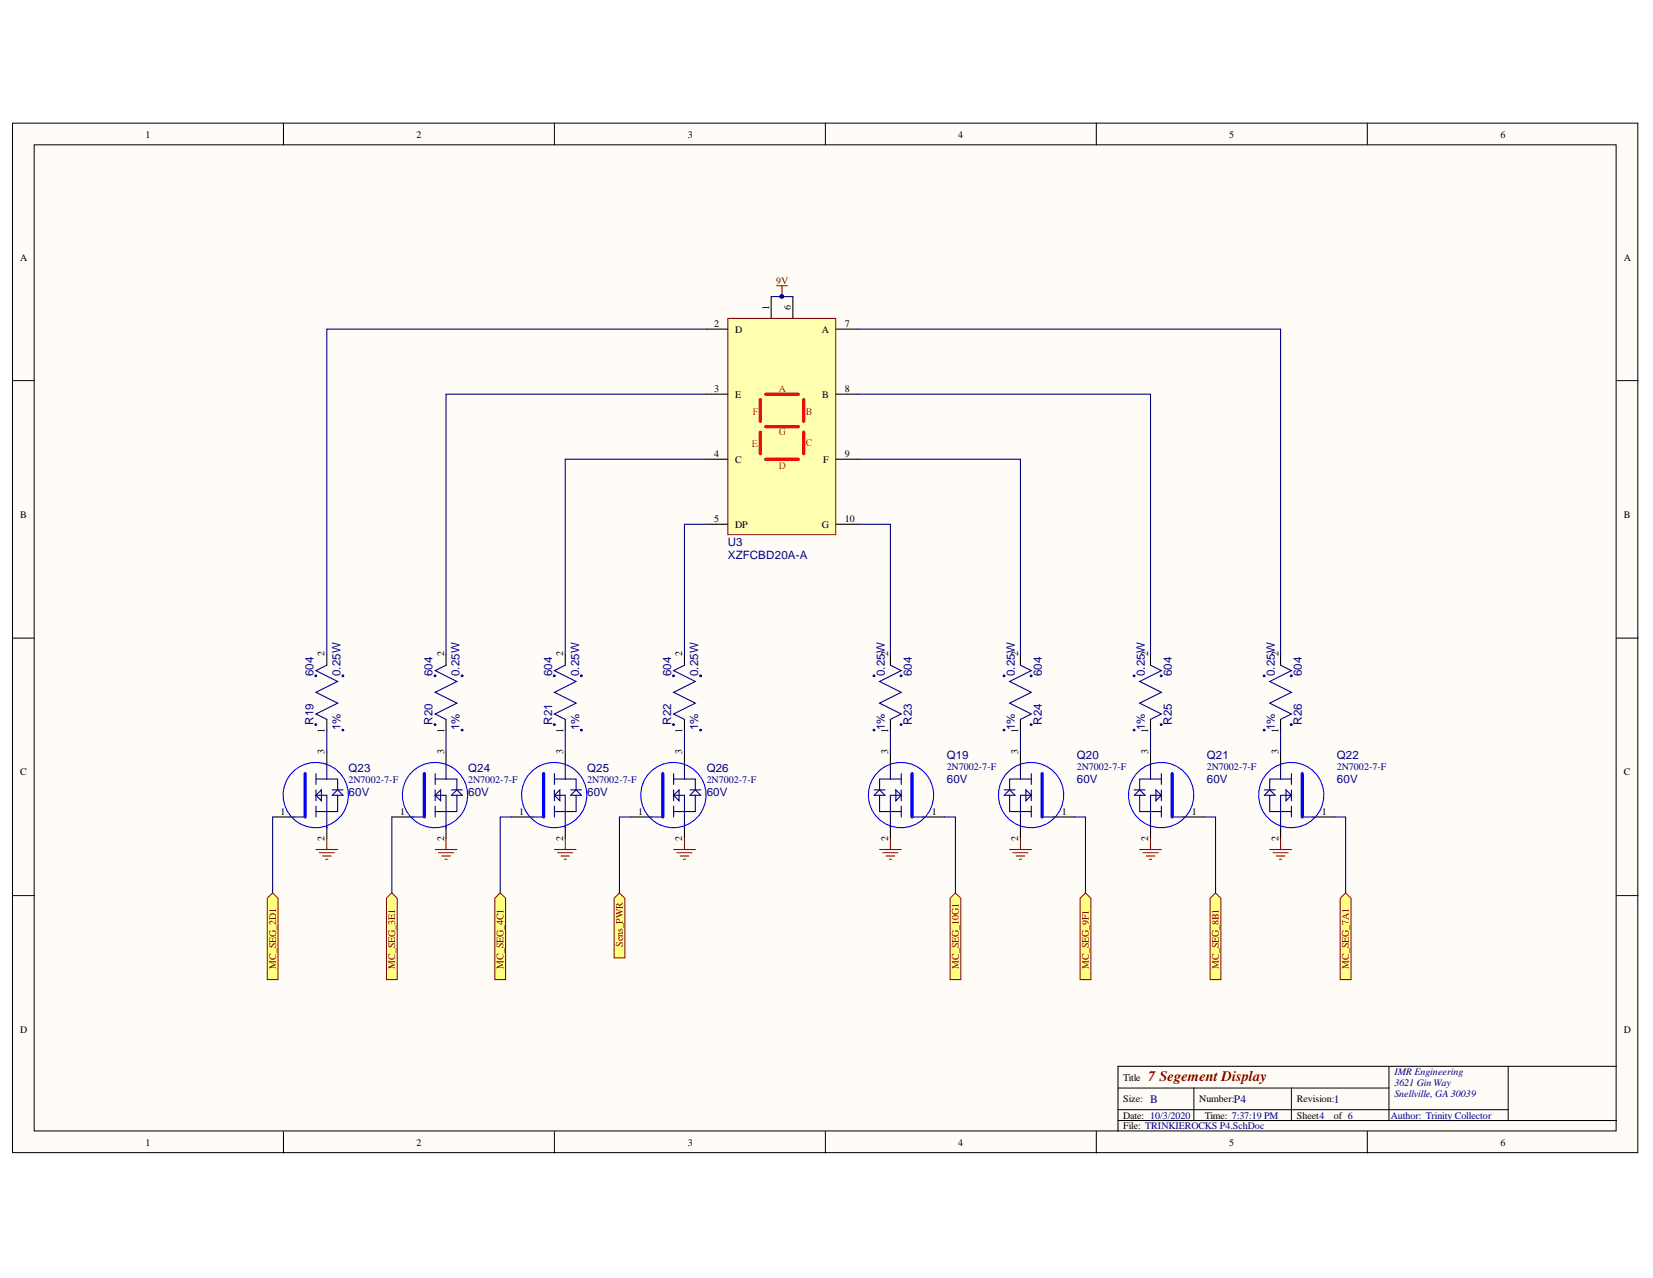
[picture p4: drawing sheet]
<svg xmlns="http://www.w3.org/2000/svg" width="279mm" height="216mm" viewBox="0 0 279 216" stroke-linecap="round" stroke-linejoin="round" font-family="sans-serif">
<g fill="#fffcf8" stroke="#000" stroke-width=".17">
<path d="M2.1 20.8h274.7v173.9h-274.7z"/>
<path d="M5.8 24.5h267.4v166.6h-267.4z"/>
</g>
<g fill="none" stroke="#000" stroke-width=".17">
<path d="M47.9 20.8v3.7M93.7 20.8v3.7M139.5 20.8v3.7M185.3 20.8v3.7M231.1 20.8v3.7M2.1 64.3h3.7M273.2 64.3h3.7M2.1 107.8h3.7M273.2 107.8h3.7M2.1 151.3h3.7M273.2 151.3h3.7M47.9 191.1v3.7"/>
<path d="M93.7 191.1v3.7M139.5 191.1v3.7M185.3 191.1v3.7M189 183.8h45.8M189 189.3h84.2M189 187.5h65.9M201.8 183.8v5.5M218.3 183.8v5.5M231.1 191.1v3.7M234.8 180.1v9.2M254.9 180.1h-65.9v11M273.2 180.1h-18.3v9.2"/>
</g>
<path d="M131.3 48.3h1.8M132.2 48.3v1.8" fill="none" stroke="#800000" stroke-width=".18"/>
<circle cx="132.1" cy="50.1" r=".33" fill="#000080" stroke="#000080" stroke-width=".17"/>
<path d="M130.3 50.1v3.7M134 50.1v3.7" fill="none" stroke="#000" stroke-width=".18"/>
<path d="M123 53.8h18.3v36.5h-18.3z" fill="#ffffb0" stroke="#800000" stroke-width=".17"/>
<g fill="none" stroke="#000" stroke-width=".18">
<path d="M119.4 55.6h3.6M141.3 55.6h3.7M119.4 66.6h3.6M119.4 77.6h3.6M141.3 66.6h3.7M141.3 77.6h3.7M119.4 88.6h3.6M141.3 88.6h3.7M55.2 110.5v1.9M75.4 110.5v1.9M95.5 110.5v1.9M115.7 110.5v1.9"/>
<path d="M150.5 110.5v1.9M172.5 110.5v1.9M194.5 110.5v1.9M216.5 110.5v1.9M46.1 138h3.6M55.2 121.5v1.9M55.2 127v1.9M55.2 139.8v1.9M66.2 138h3.7M75.4 121.5v1.9M75.4 127v1.9M75.4 139.8v1.9"/>
<path d="M86.4 138h3.6M95.5 121.5v1.9M95.5 127v1.9M95.5 139.8v1.9M106.5 138h3.7M115.7 121.5v1.9M115.7 127v1.9M115.7 139.8v1.9M150.5 121.5v1.9M150.5 127v1.9M150.5 139.8v1.9M156 138h3.7"/>
<path d="M172.5 121.5v1.9M172.5 127v1.9M172.5 139.8v1.9M178 138h3.6M194.5 121.5v1.9M194.5 127v1.9M194.5 139.8v1.9M200 138h3.6M216.5 121.5v1.9M216.5 127v1.9M216.5 139.8v1.9M221.9 138h3.7"/>
</g>
<path d="M128.5 67.5v3.7M128.5 73v3.7M129.4 66.6h5.5M129.4 72.1h5.5M129.4 77.6h5.5M135.8 67.5v3.7M135.8 73v3.7" fill="none" stroke="#f00" stroke-width=".55"/>
<g fill="#000080" stroke="#000080" stroke-width=".17">
<circle cx="113.8" cy="114.2" r=".15"/>
<circle cx="118.4" cy="123.3" r=".14"/>
<circle cx="118.4" cy="114.2" r=".15"/>
<circle cx="113.8" cy="122.4" r=".15"/>
<circle cx="93.7" cy="114.2" r=".15"/>
<circle cx="98.3" cy="123.3" r=".14"/>
<circle cx="98.3" cy="114.2" r=".15"/>
<circle cx="93.7" cy="122.4" r=".15"/>
<circle cx="73.5" cy="114.2" r=".15"/>
<circle cx="78.1" cy="123.3" r=".14"/>
<circle cx="78.1" cy="114.2" r=".15"/>
<circle cx="73.5" cy="122.4" r=".15"/>
<circle cx="53.4" cy="114.2" r=".15"/>
<circle cx="58" cy="123.3" r=".14"/>
<circle cx="58" cy="114.2" r=".15"/>
<circle cx="53.4" cy="122.4" r=".15"/>
<circle cx="152.3" cy="114.2" r=".15"/>
<circle cx="147.7" cy="123.3" r=".14"/>
<circle cx="147.7" cy="114.2" r=".15"/>
<circle cx="152.3" cy="122.4" r=".15"/>
<circle cx="174.3" cy="114.2" r=".15"/>
<circle cx="169.7" cy="123.3" r=".14"/>
<circle cx="169.7" cy="114.2" r=".15"/>
<circle cx="174.3" cy="122.4" r=".15"/>
<circle cx="196.3" cy="114.2" r=".15"/>
<circle cx="191.7" cy="123.3" r=".14"/>
<circle cx="191.7" cy="114.2" r=".15"/>
<circle cx="196.3" cy="122.4" r=".15"/>
<circle cx="218.2" cy="114.2" r=".15"/>
<circle cx="213.7" cy="123.3" r=".14"/>
<circle cx="213.7" cy="114.2" r=".15"/>
<circle cx="218.2" cy="122.4" r=".15"/>
</g>
<g fill="none" stroke="#000080" stroke-width=".18">
<path d="M119.4 55.6h-64.2v54.9M130.3 50.1h3.7M145 55.6h71.5v54.9M119.4 77.6h-23.9v32.9M119.4 66.6h-44v43.9M145 77.6h27.5v32.9M145 66.6h49.5v43.9M119.4 88.6h-3.7v21.9M145 88.6h5.5v21.9M55.2 112.4l-1.8 .9 3.7 1.8-3.7 1.9 3.7 1.8-3.7 1.8 1.8 .9M75.4 112.4l-1.8 .9 3.6 1.8-3.6 1.9 3.6 1.8-3.6 1.8 1.8 .9M95.5 112.4l-1.8 .9 3.7 1.8-3.7 1.9 3.7 1.8-3.7 1.8 1.8 .9"/>
<path d="M115.7 112.4l-1.8 .9 3.6 1.8-3.6 1.9 3.6 1.8-3.6 1.8 1.8 .9M150.5 112.4l1.8 .9-3.6 1.8 3.6 1.9-3.6 1.8 3.6 1.8-1.8 .9M172.5 112.4l1.8 .9-3.6 1.8 3.6 1.9-3.6 1.8 3.6 1.8-1.8 .9M194.5 112.4l1.8 .9-3.7 1.8 3.7 1.9-3.7 1.8 3.7 1.8-1.8 .9M216.5 112.4l1.8 .9-3.7 1.8 3.7 1.9-3.7 1.8 3.7 1.8-1.8 .9M46.1 138v12.8M49.7 138h1.9M53.4 134.4l.9-1v1.9zM53.4 134.4h1.8v5.4M53.4 131.6h1.8M53.4 130.7v1.8M53.4 133.4v1.9"/>
<path d="M53.4 136.2v1.8M55.2 131.6h1.9v1.8M55.2 123.4v3.6M55.2 128.9v2.7M56.2 133.4h1.8M57.1 133.4l-.9 1h.9v2.7h-3.7M57.1 133.4l.9 1h-.9M66.2 138v12.8M69.9 138h1.8M73.6 134.4l.9-1v1.9zM73.6 134.4h1.8v5.4M73.6 131.6h1.8"/>
<path d="M73.6 130.7v1.8M73.6 133.4v1.9M73.6 136.2v1.8M75.4 131.6h1.8v1.8M75.4 123.4v3.6M75.4 128.9v2.7M76.3 133.4h1.8M77.2 133.4l-.9 1h.9v2.7h-3.6M77.2 133.4l.9 1h-.9M86.4 138h-1.8v12.8M90 138h1.9M93.7 134.4l.9-1v1.9z"/>
<path d="M93.7 134.4h1.8v5.4M93.7 131.6h1.8M93.7 130.7v1.8M93.7 133.4v1.9M93.7 136.2v1.8M95.5 131.6h1.9v1.8M95.5 123.4v3.6M95.5 128.9v2.7M96.5 133.4h1.8M97.4 133.4l-.9 1h.9v2.7h-3.7M97.4 133.4l.9 1h-.9M106.5 138h-1.8v12.8"/>
<path d="M110.2 138h1.8M113.9 134.4l.9-1v1.9zM113.9 134.4h1.8v5.4M113.9 130.7v1.8M113.9 133.4v1.9M113.9 136.2v1.8M113.9 131.6h1.8M115.7 131.6h1.8v1.8M115.7 123.4v3.6M115.7 128.9v2.7M116.6 133.4h1.8M117.5 133.4l-.9 1h.9v2.7h-3.6"/>
<path d="M117.5 133.4l.9 1h-.9M147.8 133.4h1.8M148.7 133.4l.9 1h-.9v2.7h3.6M148.7 133.4l-.9 1h.9M150.5 131.6h-1.8v1.8M150.5 131.6h1.8M150.5 123.4v3.6M150.5 128.9v2.7M151.4 133.4l.9 1-.9 .9zM152.3 134.4h-1.8v5.4M152.3 130.7v1.8M152.3 133.4v1.9"/>
<path d="M152.3 136.2v1.8M154.2 138h1.8M159.7 138h1.8v12.8M169.7 133.4h1.9M170.7 133.4l.9 1h-.9v2.7h3.6M170.7 133.4l-1 1h1M172.5 131.6h-1.8v1.8M172.5 131.6h1.8M172.5 123.4v3.6M172.5 128.9v2.7M173.4 133.4l.9 1-.9 .9zM174.3 134.4h-1.8v5.4"/>
<path d="M174.3 130.7v1.8M174.3 133.4v1.9M174.3 136.2v1.8M176.1 138h1.9M181.6 138h1.9v12.8M191.7 133.4h1.9M192.6 133.4l1 1h-1v2.7h3.7M192.6 133.4l-.9 1h.9M194.5 131.6h-1.9v1.8M194.5 131.6h1.8M194.5 123.4v3.6M194.5 128.9v2.7"/>
<path d="M195.4 133.4l.9 1-.9 .9zM196.3 134.4h-1.8v5.4M196.3 130.7v1.8M196.3 133.4v1.9M196.3 136.2v1.8M198.1 138h1.9M203.6 138h1.9v12.8M213.7 133.4h1.8M214.6 133.4l.9 1h-.9v2.7h3.7M214.6 133.4l-.9 1h.9M216.5 131.6h-1.9v1.8M216.5 131.6h1.8"/>
<path d="M216.5 123.4v3.6M216.5 128.9v2.7M217.4 133.4l.9 1-.9 .9zM218.3 134.4h-1.8v5.4M218.3 130.7v1.8M218.3 133.4v1.9M218.3 136.2v1.8M220.1 138h1.8M225.6 138h1.8v12.8"/>
</g>
<path d="M51.6 130.7v7.3M71.7 130.7v7.3M91.9 130.7v7.3M112 130.7v7.3M154.2 130.7v7.3M176.1 130.7v7.3M198.1 130.7v7.3M220.1 130.7v7.3" fill="none" stroke="#00f" stroke-width=".55"/>
<path d="M58.1 137.2a5.5 5.5 0 0 0-4.2-8.4 5.5 5.5 0 0 0-5.7 7.6 5.5 5.5 0 0 0 9.3 1.6l.5-.7M78.2 137.2a5.5 5.5 0 0 0-4.2-8.4 5.5 5.5 0 0 0-5.6 7.6 5.5 5.5 0 0 0 9.2 1.6l.6-.7M98.4 137.2a5.5 5.5 0 0 0-4.2-8.4 5.5 5.5 0 0 0-5.7 7.6 5.5 5.5 0 0 0 9.3 1.6l.5-.7M118.5 137.2a5.5 5.5 0 0 0-4.2-8.4 5.5 5.5 0 0 0-5.6 7.6 5.5 5.5 0 0 0 9.2 1.6l.6-.7M147.6 137.3a5.5 5.5 0 0 1 4.2-8.5 5.5 5.5 0 0 1 5.6 7.5 5.5 5.5 0 0 1-9.2 1.7l-.5-.7M169.6 137.3a5.5 5.5 0 0 1 4.2-8.5 5.5 5.5 0 0 1 5.6 7.5 5.5 5.5 0 0 1-9.2 1.7l-.6-.7M191.6 137.3a5.5 5.5 0 0 1 4.1-8.5 5.5 5.5 0 0 1 5.7 7.5 5.5 5.5 0 0 1-9.2 1.7l-.6-.7M213.6 137.2a5.5 5.5 0 0 1 4.2-8.4 5.5 5.5 0 0 1 5.6 7.5 5.5 5.5 0 0 1-9.2 1.7l-.6-.7" fill="none" stroke="#00f" stroke-width=".18"/>
<g fill="#ffff80" stroke="#800000" stroke-width=".17">
<path d="M45.2 151.8l.9-1 .9 1v13.7h-1.8z" fill-rule="evenodd"/>
<path d="M65.3 151.8l.9-1 .9 1v13.7h-1.8z" fill-rule="evenodd"/>
<path d="M83.6 151.8l1-1 .9 1v13.7h-1.9z" fill-rule="evenodd"/>
<path d="M160.6 151.8l.9-1 .9 1v13.7h-1.8z" fill-rule="evenodd"/>
<path d="M182.6 151.8l.9-1 .9 1v13.7h-1.8z" fill-rule="evenodd"/>
<path d="M204.5 151.8l1-1 .9 1v13.7h-1.9z" fill-rule="evenodd"/>
<path d="M226.5 151.8l.9-1 1 1v13.7h-1.9z" fill-rule="evenodd"/>
</g>
<g fill="none" stroke="#800000" stroke-width=".18">
<path d="M53.4 143.5h3.7M54 144.1h2.5M54.5 144.6h1.5M55.1 145.2h.3M55.2 141.7v1.8M73.6 143.5h3.6M74.1 144.1h2.6M74.7 144.6h1.4M75.2 145.2h.4M75.4 141.7v1.8M93.7 143.5h3.7M94.3 144.1h2.5"/>
<path d="M94.8 144.6h1.5M95.4 145.2h.3M95.5 141.7v1.8M113.9 143.5h3.6M114.4 144.1h2.6M115 144.6h1.4M115.5 145.2h.4M115.7 141.7v1.8M148.7 143.5h3.6M149.2 144.1h2.6M149.8 144.6h1.4M150.3 145.2h.4"/>
<path d="M150.5 141.7v1.8M170.7 143.5h3.6M171.2 144.1h2.6M171.8 144.6h1.4M172.3 145.2h.4M172.5 141.7v1.8M192.6 143.5h3.7M193.2 144.1h2.5M193.7 144.6h1.5M194.3 145.2h.4M194.5 141.7v1.8M214.6 143.5h3.7"/>
<path d="M215.2 144.1h2.5M215.7 144.6h1.5M216.3 145.2h.3M216.5 141.7v1.8"/>
</g>
<path d="M103.8 151.8l.9-1 .9 1v10h-1.8z" fill-rule="evenodd" fill="#ffff80" stroke="#800000" stroke-width=".17"/>
<text font-size="2.5" fill="#800000" x="194.1" y="182.5">7 Segement Display</text>
<g font-size="1.9" fill="#000080">
<text x="123" y="94.4">XZFCBD20A-A</text>
<text x="123" y="92.2">U3</text>
<text x="53" y="114.2" transform="rotate(-90 53 114.2)">604</text>
<text x="57.6" y="114.2" transform="rotate(-90 57.6 114.2)">0.25W</text>
<text x="73.1" y="114.2" transform="rotate(-90 73.1 114.2)">604</text>
<text x="77.7" y="114.2" transform="rotate(-90 77.7 114.2)">0.25W</text>
<text x="93.3" y="114.2" transform="rotate(-90 93.3 114.2)">604</text>
<text x="97.9" y="114.2" transform="rotate(-90 97.9 114.2)">0.25W</text>
<text x="113.4" y="114.2" transform="rotate(-90 113.4 114.2)">604</text>
<text x="118" y="114.2" transform="rotate(-90 118 114.2)">0.25W</text>
<text x="149.5" y="114.2" transform="rotate(-90 149.5 114.2)">0.25W</text>
<text x="154.1" y="114.2" transform="rotate(-90 154.1 114.2)">604</text>
<text x="171.5" y="114.2" transform="rotate(-90 171.5 114.2)">0.25W</text>
<text x="176.1" y="114.2" transform="rotate(-90 176.1 114.2)">604</text>
<text x="193.5" y="114.2" transform="rotate(-90 193.5 114.2)">0.25W</text>
<text x="198.1" y="114.2" transform="rotate(-90 198.1 114.2)">604</text>
<text x="215.5" y="114.2" transform="rotate(-90 215.5 114.2)">0.25W</text>
<text x="220" y="114.2" transform="rotate(-90 220 114.2)">604</text>
<text x="53" y="122.5" transform="rotate(-90 53 122.5)">R19</text>
<text x="57.6" y="123.4" transform="rotate(-90 57.6 123.4)">1%</text>
<text x="73.1" y="122.5" transform="rotate(-90 73.1 122.5)">R20</text>
<text x="77.7" y="123.4" transform="rotate(-90 77.7 123.4)">1%</text>
<text x="93.3" y="122.5" transform="rotate(-90 93.3 122.5)">R21</text>
<text x="97.9" y="123.4" transform="rotate(-90 97.9 123.4)">1%</text>
<text x="113.4" y="122.5" transform="rotate(-90 113.4 122.5)">R22</text>
<text x="118" y="123.4" transform="rotate(-90 118 123.4)">1%</text>
<text x="149.5" y="123.4" transform="rotate(-90 149.5 123.4)">1%</text>
<text x="154.1" y="122.5" transform="rotate(-90 154.1 122.5)">R23</text>
<text x="171.5" y="123.4" transform="rotate(-90 171.5 123.4)">1%</text>
<text x="176.1" y="122.5" transform="rotate(-90 176.1 122.5)">R24</text>
<text x="193.5" y="123.4" transform="rotate(-90 193.5 123.4)">1%</text>
<text x="198.1" y="122.5" transform="rotate(-90 198.1 122.5)">R25</text>
<text x="215.5" y="123.4" transform="rotate(-90 215.5 123.4)">1%</text>
<text x="220" y="122.5" transform="rotate(-90 220 122.5)">R26</text>
<text x="58.9" y="130.5">Q23</text>
<text x="79.1" y="130.5">Q24</text>
<text x="99.2" y="130.5">Q25</text>
<text x="119.4" y="130.5">Q26</text>
<text x="160" y="128.3">Q19</text>
<text x="182" y="128.3">Q20</text>
<text x="204" y="128.3">Q21</text>
<text x="226" y="128.3">Q22</text>
<text x="58.9" y="134.5">60V</text>
<text x="79.1" y="134.5">60V</text>
<text x="99.2" y="134.5">60V</text>
<text x="119.4" y="134.5">60V</text>
<text x="160" y="132.3">60V</text>
<text x="182" y="132.3">60V</text>
<text x="204" y="132.3">60V</text>
<text x="226" y="132.3">60V</text>
<text x="194.4" y="186.3">B</text>
<text x="208.5" y="186.3">P4</text>
<text x="225.5" y="186.3">1</text>
</g>
<g font-size="1.7">
<text x="24.6" y="23.2">1</text>
<text x="70.4" y="23.2">2</text>
<text x="116.2" y="23.2">3</text>
<text x="162" y="23.2">4</text>
<text x="207.8" y="23.2">5</text>
<text x="253.6" y="23.2">6</text>
<text x="3.4" y="44">A</text>
<text x="274.5" y="44">A</text>
<text x="130" y="52.3" transform="rotate(-90 130 52.3)">1</text>
<text x="133.7" y="52.3" transform="rotate(-90 133.7 52.3)">6</text>
<text x="120.7" y="55.3">2</text>
<text x="124.3" y="56.2">D</text>
<text x="138.9" y="56.2">A</text>
<text x="142.8" y="55.3">7</text>
<text x="120.7" y="66.2">3</text>
<text x="124.3" y="67.2">E</text>
<text x="139" y="67.2">B</text>
<text x="142.8" y="66.2">8</text>
<text x="120.7" y="77.2">4</text>
<text x="142.8" y="77.2">9</text>
<text x="124.3" y="78.2">C</text>
<text x="139.1" y="78.2">F</text>
<text x="3.4" y="87.5">B</text>
<text x="120.7" y="88.2">5</text>
<text x="124.3" y="89.2">DP</text>
<text x="138.9" y="89.2">G</text>
<text x="142.8" y="88.2">10</text>
<text x="274.5" y="87.5">B</text>
<text x="54.9" y="110.9" transform="rotate(-90 54.9 110.9)">2</text>
<text x="75.1" y="110.9" transform="rotate(-90 75.1 110.9)">2</text>
<text x="95.2" y="110.9" transform="rotate(-90 95.2 110.9)">2</text>
<text x="115.3" y="110.9" transform="rotate(-90 115.3 110.9)">2</text>
<text x="150.1" y="110.9" transform="rotate(-90 150.1 110.9)">2</text>
<text x="172.1" y="110.9" transform="rotate(-90 172.1 110.9)">2</text>
<text x="194.1" y="110.9" transform="rotate(-90 194.1 110.9)">2</text>
<text x="216.1" y="110.9" transform="rotate(-90 216.1 110.9)">2</text>
<text x="54.9" y="123.8" transform="rotate(-90 54.9 123.8)">1</text>
<text x="75.1" y="123.8" transform="rotate(-90 75.1 123.8)">1</text>
<text x="95.2" y="123.8" transform="rotate(-90 95.2 123.8)">1</text>
<text x="115.3" y="123.8" transform="rotate(-90 115.3 123.8)">1</text>
<text x="150.1" y="123.8" transform="rotate(-90 150.1 123.8)">1</text>
<text x="172.1" y="123.8" transform="rotate(-90 172.1 123.8)">1</text>
<text x="194.1" y="123.8" transform="rotate(-90 194.1 123.8)">1</text>
<text x="216.1" y="123.8" transform="rotate(-90 216.1 123.8)">1</text>
<text x="3.4" y="131">C</text>
<text x="54.9" y="127.4" transform="rotate(-90 54.9 127.4)">3</text>
<text x="75.1" y="127.4" transform="rotate(-90 75.1 127.4)">3</text>
<text x="95.2" y="127.4" transform="rotate(-90 95.2 127.4)">3</text>
<text x="115.3" y="127.4" transform="rotate(-90 115.3 127.4)">3</text>
<text x="150.1" y="127.4" transform="rotate(-90 150.1 127.4)">3</text>
<text x="172.1" y="127.4" transform="rotate(-90 172.1 127.4)">3</text>
<text x="194.1" y="127.4" transform="rotate(-90 194.1 127.4)">3</text>
<text x="216.1" y="127.4" transform="rotate(-90 216.1 127.4)">3</text>
<text x="274.5" y="131">C</text>
<text x="47.4" y="137.7">1</text>
<text x="67.6" y="137.7">1</text>
<text x="87.7" y="137.7">1</text>
<text x="107.9" y="137.7">1</text>
<text x="157.5" y="137.7">1</text>
<text x="179.5" y="137.7">1</text>
<text x="201.4" y="137.7">1</text>
<text x="223.4" y="137.7">1</text>
<text x="54.9" y="142.1" transform="rotate(-90 54.9 142.1)">2</text>
<text x="75.1" y="142.1" transform="rotate(-90 75.1 142.1)">2</text>
<text x="95.2" y="142.1" transform="rotate(-90 95.2 142.1)">2</text>
<text x="115.3" y="142.1" transform="rotate(-90 115.3 142.1)">2</text>
<text x="150.1" y="142.1" transform="rotate(-90 150.1 142.1)">2</text>
<text x="172.1" y="142.1" transform="rotate(-90 172.1 142.1)">2</text>
<text x="194.1" y="142.1" transform="rotate(-90 194.1 142.1)">2</text>
<text x="216.1" y="142.1" transform="rotate(-90 216.1 142.1)">2</text>
<text x="3.4" y="174.5">D</text>
<text x="274.5" y="174.5">D</text>
<text x="189.9" y="182.5">Title</text>
<text x="189.9" y="186.2">Size:</text>
<text x="189.9" y="189">Date: 10/3/2020</text>
<text x="189.9" y="190.7">File: TRINKIEROCKS P4.SchDoc</text>
<text x="202.7" y="186.2">Number:</text>
<text x="203.6" y="189">Time: 7:37:19 PM</text>
<text x="219.2" y="186.2">Revision:</text>
<text x="219.2" y="189">Sheet4</text>
<text x="225.5" y="189">of 6</text>
<text x="24.6" y="193.5">1</text>
<text x="70.4" y="193.5">2</text>
<text x="116.2" y="193.5">3</text>
<text x="162" y="193.5">4</text>
<text x="207.8" y="193.5">5</text>
<text x="253.6" y="193.5">6</text>
</g>
<g font-size="1.7" fill="#800000">
<text x="131.2" y="47.9">9V</text>
<text x="105.2" y="160" transform="rotate(-90 105.2 160)">Sens_PWR</text>
<text x="46.7" y="163.7" transform="rotate(-90 46.7 163.7)">MC_SEG_2D1</text>
<text x="66.8" y="163.7" transform="rotate(-90 66.8 163.7)">MC_SEG_3E1</text>
<text x="85.1" y="163.7" transform="rotate(-90 85.1 163.7)">MC_SEG_4C1</text>
<text x="162.1" y="163.7" transform="rotate(-90 162.1 163.7)">MC_SEG_10G1</text>
<text x="184" y="163.7" transform="rotate(-90 184 163.7)">MC_SEG_9F1</text>
<text x="206" y="163.7" transform="rotate(-90 206 163.7)">MC_SEG_8B1</text>
<text x="228" y="163.7" transform="rotate(-90 228 163.7)">MC_SEG_7A1</text>
</g>
<g font-size="1.7" fill="#f30">
<text x="127.2" y="70.1">F</text>
<text x="131.6" y="66.2">A</text>
<text x="136.2" y="70.1">B</text>
<text x="127.1" y="75.5">E</text>
<text x="131.6" y="73.5">G</text>
<text x="136.2" y="75.4">C</text>
<text x="131.6" y="79.3">D</text>
</g>
<g font-size="1.7" fill="#000080">
<text x="160" y="130.1">2N7002-7-F</text>
<text x="182" y="130.1">2N7002-7-F</text>
<text x="204" y="130.1">2N7002-7-F</text>
<text x="226" y="130.1">2N7002-7-F</text>
<text x="58.9" y="132.3">2N7002-7-F</text>
<text x="79.1" y="132.3">2N7002-7-F</text>
<text x="99.2" y="132.3">2N7002-7-F</text>
<text x="119.4" y="132.3">2N7002-7-F</text>
<text x="235.7" y="181.6">IMR Engineering</text>
<text x="235.7" y="183.5">3621 Gin Way</text>
<text x="235.7" y="185.2">Snellville, GA 30039</text>
</g>
<text font-size="1.7" fill="#009" x="235.1" y="189">Author: Trinity Collector</text>
</svg>
